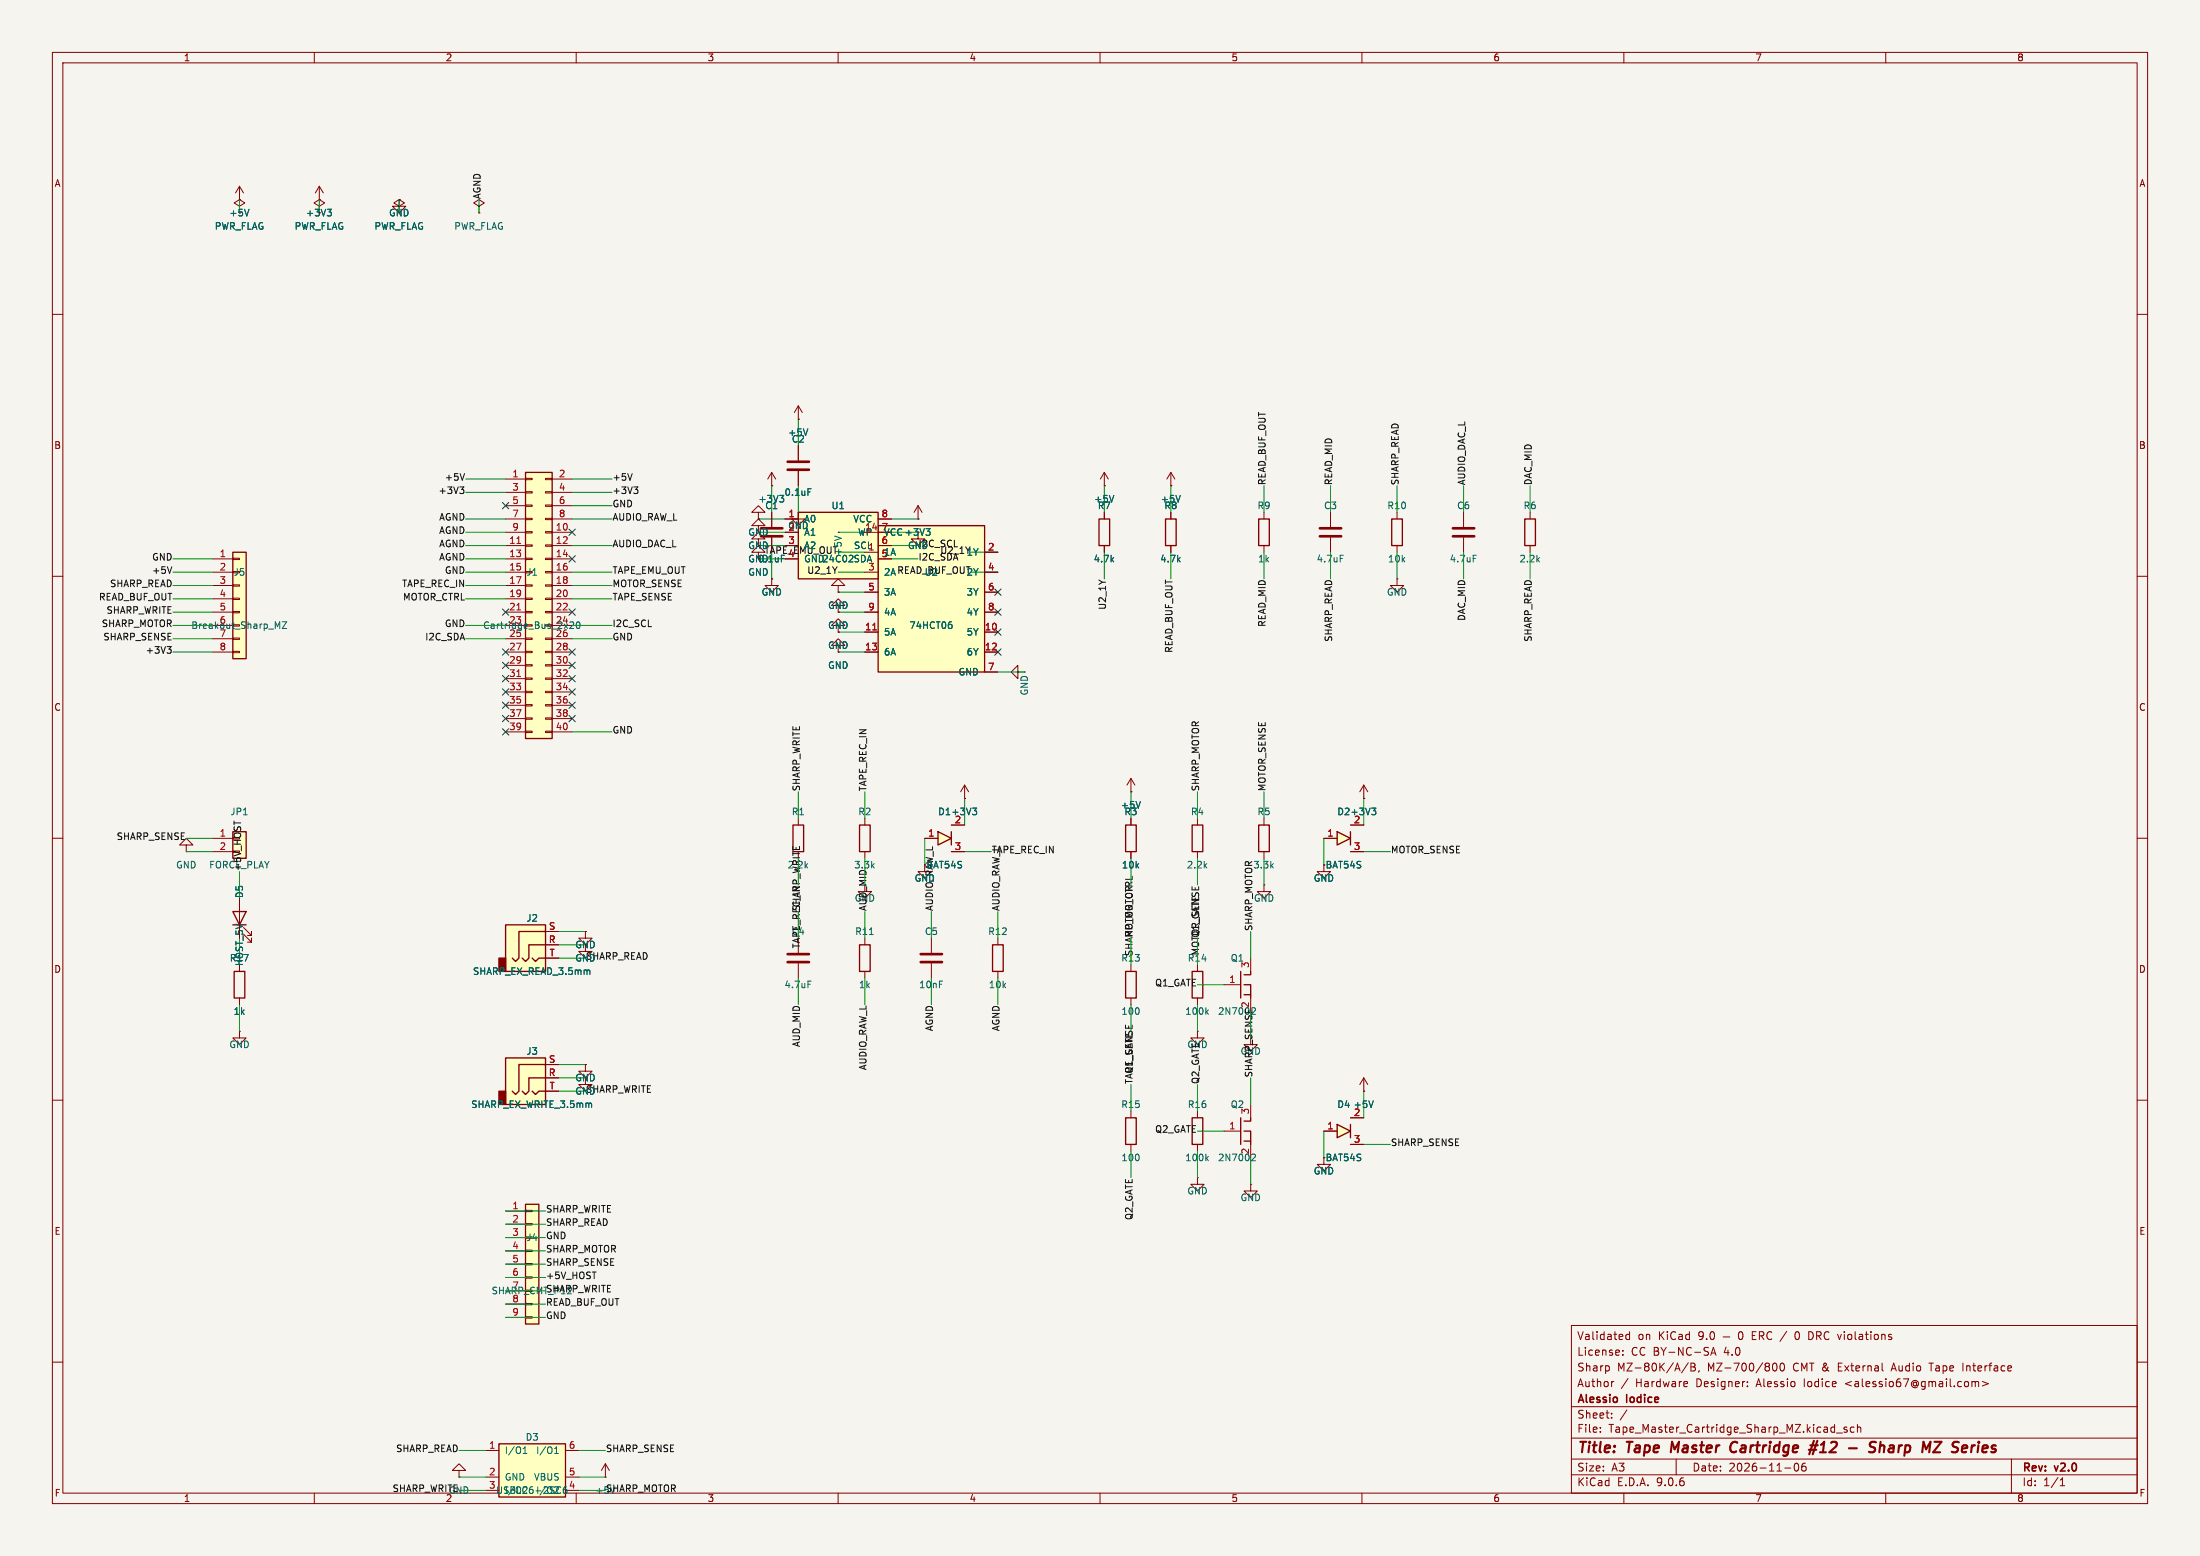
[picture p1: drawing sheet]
<svg xmlns="http://www.w3.org/2000/svg" width="420mm" height="297mm" viewBox="0 0 420 297" stroke-linecap="round" stroke-linejoin="round" font-family="sans-serif">
<path d="M0 0h420v297h-420z" fill="#f5f4ef" stroke="#f5f4ef" stroke-width=".19"/>
<g fill="none" stroke="#840000" stroke-width=".19">
<path d="M10 10h400v277h-400zM12 12h396v273h-396zM60 10v2M110 10v2M160 10v2M210 10v2M260 10v2M310 10v2M360 10v2M61 38.1h.1M61 35.6l-.8 1.2M61 35.6l.7 1.2"/>
<path d="M61 35.6v2.5M10 60h2M408 60h2M144.8 97.8h1.2l-1.2-1.3-1.3 1.3h1.3v1.3M144.8 99.1h.1M10 110h2M144.8 105.4h1.2l-1.2-1.3-1.3 1.3h1.3v1.3M144.8 102.9h1.2l-1.2-1.3-1.3 1.3h1.3v1.2M147.3 110.5v1.3h1.3l-1.3 1.2-1.3-1.2h1.3M147.3 110.5h.1M408 110h2M10 160h2"/>
<path d="M408 160h2M45.7 184.2v1.2M45.7 190.5v1.3M10 210h2M408 210h2M300 253h108v32h-108zM309.8 258.5v.2M309.8 257.8v.1M311.1 254.2v1.5M311.1 254.8l-.4-.1-.3 .3 .1 .6h.6M326.6 258.7l.5-1.5 .5 1.5M326.7 258.3h.7"/>
<path d="M328.9 255.2h1.3M332 254.3l.2-.1a.8 .8 0 0 1 .6 .7 .8 .8 0 0 1-.6 .8l-.2-.2-.1-.4zM343 254.2a.94 .94 0 0 0 0 1.5M345.3 254.2l.6 .1M345.9 255.6l-.6 .1M10 260h2M300 278.5h108M300 274.5h108M300 268.5h108M305.5 273.2v.2M305.5 272.5v.1M307.2 260.8v.7"/>
<path d="M307.7 270.5v.2M307.7 269.8v.1M308.1 263.7l-.3 .1M310.6 269.1l-1.3 1.9M310.8 263.1l-1.3 1.9M320 278.5v3M321.9 263.7l.3 .3-.8 .2M322.1 264.6l-.2 .1M322.3 260.1l-1.3 1.9M322.8 260.2h.5l.2 .1 .1 .3-.3 .3a.4 .4 0 0 1 .4 .4 .4 .4 0 0 1-.3 .4h-.6zM322.8 260.9h.5M324.4 261.6l-.2 .3"/>
<path d="M333.6 264.5v.2M333.6 263.8v.1M338.5 260.3l.2-.1a.8 .8 0 0 1 .6 .7 .8 .8 0 0 1-.6 .8l-.2-.2-.1-.4zM339.9 260.3l.3-.1a.8 .8 0 0 1 .5 .7 .8 .8 0 0 1-.5 .8l-.3-.2-.1-.4zM342.7 279.4a.81 .81 0 0 0 .3 1.4l.2-.2 .2-.4-.2-.8M344.2 279.4a1.17 1.17 0 0 0-.1 1.3h.6l.1-.6-.3-.2h-.4l-.2 .2M350.6 273.5h1.1M352.6 272.5l-.4-.1-.2 .2 .1 .2 .5 .2v.3h-.6M353.9 272.5l-.4-.1-.3 .3 .2 .6h.5M354.6 272.5l.2-.1 .4 .1v.9M354.6 271.9v1.5M368.2 260.2h.9"/>
<path d="M374.7 260.2v1.5M376.4 263.8l.5-.1 .2 .2M376.4 263.7v1M377.1 263.9l.2-.2 .4 .1v.9M377.1 263.9v.8M378.4 263.7l1.2 .4-1.2 .4M384 278.5v6.5M408 260h2M60 285v2M110 285v2M160 285v2M210 285v2"/>
<path d="M260 285v2M300 281.5h108M310 285v2M340.7 280.2h1.2M360 285v2M393.3 283.6h.9M393.3 282.5l.4-.4v1.5"/>
</g>
<path d="M319.2 275.2l-.2 2M331.3 275.2a1.07 1.07 0 0 0-1 .8 1.07 1.07 0 0 0 .6 1.2l.4-.1M345.3 276.7h1.4M345.6 275.9h1.4M346.3 275l-.9 2.6M346.9 275l-.9 2.6M353 276.4h1.5M358.1 275.3a.85 .85 0 0 0-1 .1l-.1 .6M358.9 276.1a.49 .49 0 0 1 .9 .1l-.2 1M359 275.2l-.2 2M369.3 275.2h1.3l-1.6 2h1.4M377.7 275.9l-.2 1.3" fill="none" stroke="#840000" stroke-width=".4"/>
<path d="M62.5 39.9h.8l-.5 .5M63 40.4l.3 .3v.3l-.3 .2" fill="none" stroke="#006464" stroke-width=".19"/>
<path d="M44.7 185.4h2v5.1h-2z" fill="none" stroke="#840000" stroke-width=".25"/>
<path d="M100.3 229.9h2.6v22.8h-2.6z" fill="#ffffc2"/>
<path d="M100.3 229.9h2.6v22.8h-2.6z" fill="none" stroke="#840000" stroke-width=".25"/>
<g fill="none" stroke="#840000" stroke-width=".19">
<path d="M157.5 101.6l1.2 .8M157.5 101.6h2.5M158.7 100.8l-1.2 .8M160 101.6h.1M194.3 128.3v-1.3l-1.3 1.3 1.3 1.2v-1.2h1.3M195.6 128.3h.1M96.5 231.1h3.8M96.5 233.7h3.8M96.5 236.2h3.8M96.5 238.8h3.8M100.3 231h1.3v.3h-1.3zM100.3 233.6h1.3v.2h-1.3z"/>
<path d="M100.3 238.6h1.3v.3h-1.3zM96.5 241.3h3.8M96.5 243.8h3.8M96.5 246.4h3.8M96.5 248.9h3.8M96.5 251.5h3.8M100.3 241.2h1.3v.2h-1.3zM100.3 243.7h1.3v.3h-1.3zM100.3 248.8h1.3v.2h-1.3zM100.3 251.3h1.3v.3h-1.3z"/>
</g>
<path d="M159.3 102.3l1.3 .4" fill="none" stroke="#006464" stroke-width=".19"/>
<path d="M167.6 100.3h20.4v28h-20.4z" fill="#ffffc2"/>
<path d="M167.6 100.3h20.4v28h-20.4z" fill="none" stroke="#840000" stroke-width=".25"/>
<g fill="none" stroke="#840000" stroke-width=".19">
<path d="M165.1 101.6h2.5M165.1 105.4h2.5M165.1 109.2h2.5M165.1 113h2.5M165.1 116.8h2.5M188 105.4h2.5M188 109.2h2.5M188 113h2.5M188 116.8h2.5M165.1 120.7h2.5M165.1 124.5h2.5M188 120.7h2.5"/>
<path d="M188 124.5h2.5M188 128.3h2.5"/>
</g>
<path d="M166.6 120.2h.7" fill="none" stroke="#a90000" stroke-width=".19"/>
<path d="M181.4 118.7h.2M181.5 119.2l.3 .2v.3l-.3 .3" fill="none" stroke="#006464" stroke-width=".19"/>
<path d="M44.4 105.4h2.6v20.3h-2.6z" fill="#ffffc2"/>
<path d="M44.4 105.4h2.6v20.3h-2.6z" fill="none" stroke="#840000" stroke-width=".25"/>
<g fill="none" stroke="#840000" stroke-width=".19">
<path d="M152.4 77.5l-.8 1.2M152.4 77.5l.8 1.2M152.4 77.5v2.5M152.4 80h.1M40.6 106.7h3.8M40.6 109.2h3.8M40.6 111.8h3.8M40.6 114.3h3.8M40.6 116.8h3.8M40.6 119.4h3.8M44.4 106.6h1.3v.2h-1.3zM44.4 111.6h1.3v.3h-1.3z"/>
<path d="M44.4 114.2h1.3v.2h-1.3zM44.4 116.7h1.3v.3h-1.3zM144.8 100.3h1.2l-1.2-1.2-1.3 1.2h1.3v1.3M160 119.4h1.3l-1.3-1.3-1.3 1.3h1.3v1.3M175.3 101.6v1.3h1.2l-1.2 1.2-1.3-1.2h1.3M40.6 121.9h3.8M40.6 124.5h3.8M44.4 121.8h1.3v.2h-1.3zM44.4 124.3h1.3v.3h-1.3zM111.8 205.7v1.3h1.2l-1.2 1.3-1.3-1.3h1.3"/>
</g>
<path d="M154.2 81.9l-.4 1.2M53 119.6l.4-.9v1.3M53.9 118.7h.8l-.8 1.3h.8" fill="none" stroke="#006464" stroke-width=".19"/>
<path d="M100.3 90.2h5.1v50.8h-5.1z" fill="#ffffc2"/>
<path d="M100.3 90.2h5.1v50.8h-5.1z" fill="none" stroke="#840000" stroke-width=".25"/>
<g fill="none" stroke="#840000" stroke-width=".19">
<path d="M96.5 91.4h3.8M96.5 94h3.8M96.5 96.5h3.8M96.5 99.1h3.8M100.3 91.3h1.3v.3h-1.3zM100.3 93.9h1.3v.2h-1.3zM100.3 96.4h1.3v.2h-1.3zM100.3 98.9h1.3v.3h-1.3zM104.1 91.3h1.3v.3h-1.3zM104.1 93.9h1.3v.2h-1.3zM104.1 96.4h1.3v.2h-1.3zM104.1 98.9h1.3v.3h-1.3z"/>
<path d="M105.4 91.4h3.8M105.4 94h3.8M105.4 96.5h3.8M105.4 99.1h3.8M96.5 101.6h3.8M96.5 104.1h3.8M96.5 106.7h3.8M96.5 109.2h3.8M96.5 111.8h3.8M96.5 114.3h3.8M96.5 116.8h3.8M96.5 119.4h3.8"/>
<path d="M100.3 101.5h1.3v.2h-1.3zM100.3 104h1.3v.3h-1.3zM100.3 106.6h1.3v.2h-1.3zM100.3 111.6h1.3v.3h-1.3zM100.3 114.2h1.3v.2h-1.3zM100.3 116.7h1.3v.3h-1.3zM104.1 101.5h1.3v.2h-1.3zM104.1 104h1.3v.3h-1.3zM104.1 106.6h1.3v.2h-1.3zM104.1 109.1h1.3v.2h-1.3zM104.1 111.6h1.3v.3h-1.3zM104.1 114.2h1.3v.2h-1.3z"/>
<path d="M104.1 116.7h1.3v.3h-1.3zM105.4 101.6h3.8M105.4 104.1h3.8M105.4 106.7h3.8M105.4 109.2h3.8M105.4 111.8h3.8M105.4 114.3h3.8M105.4 116.8h3.8M105.4 119.4h3.8M96.5 121.9h3.8M96.5 124.5h3.8M96.5 127h3.8"/>
<path d="M96.5 129.5h3.8M96.5 132.1h3.8M96.5 134.6h3.8M96.5 137.2h3.8M96.5 139.7h3.8M100.3 121.8h1.3v.2h-1.3zM100.3 124.3h1.3v.3h-1.3zM100.3 126.9h1.3v.2h-1.3zM100.3 129.4h1.3v.3h-1.3zM100.3 132h1.3v.2h-1.3zM100.3 134.5h1.3v.2h-1.3zM100.3 137h1.3v.3h-1.3z"/>
<path d="M100.3 139.6h1.3v.2h-1.3zM104.1 121.8h1.3v.2h-1.3zM104.1 124.3h1.3v.3h-1.3zM104.1 126.9h1.3v.2h-1.3zM104.1 129.4h1.3v.3h-1.3zM104.1 132h1.3v.2h-1.3zM104.1 134.5h1.3v.2h-1.3zM104.1 137h1.3v.3h-1.3zM104.1 139.6h1.3v.2h-1.3zM105.4 121.9h3.8M105.4 124.5h3.8M105.4 127h3.8"/>
<path d="M105.4 129.5h3.8M105.4 132.1h3.8M105.4 134.6h3.8M105.4 137.2h3.8M105.4 139.7h3.8M160 123.2h1.3l-1.3-1.3-1.3 1.3h1.3v1.3"/>
</g>
<path d="M98.7 103.7h.7M98.7 116.4h.7M98.7 129.1h.7" fill="none" stroke="#a90000" stroke-width=".19"/>
<path d="M108.8 118.8l.5-.1 .2 .4-.8 .9h.8M110.2 118.8l.1-.1a.68 .68 0 0 1 .4 .6 .68 .68 0 0 1-.4 .7 .84 .84 0 0 1-.1-1.2z" fill="none" stroke="#006464" stroke-width=".19"/>
<path d="M152.4 97.8h15.2v12.7h-15.2z" fill="#ffffc2"/>
<path d="M152.4 97.8h15.2v12.7h-15.2zM214.9 157.5h2v5.1h-2zM44.4 174h2.6l-1.3 2.5zM44.4 176.5h2.6" fill="none" stroke="#840000" stroke-width=".25"/>
<g fill="none" stroke="#840000" stroke-width=".19">
<path d="M152.4 97.8v1.3h1.3l-1.3 1.2-1.3-1.2h1.3h-2.5M152.4 97.8h.1M167.6 99.1h2.6M175.3 99.1h.1M175.3 96.5l-.8 1.3M175.3 96.5l.7 1.3M175.3 96.5v2.6M167.6 101.6h2.6M167.6 104.1h2.6M167.6 106.7h2.6M215.9 156.2v1.3M45.7 171.5v5"/>
<path d="M46.5 178.3l1.5 1.5v-.7v.7h-.8M46.5 177l1.5 1.6v-.8v.8h-.8M111.8 177.8v1.3h1.2l-1.2 1.2-1.3-1.2h1.3M111.8 177.8h.1M215.9 162.6v1.2M45.7 196.9v1.2h1.3l-1.3 1.3-1.3-1.3h1.3M45.7 196.9h.1M111.8 180.3v1.3h1.2l-1.2 1.3-1.3-1.3h1.3M115.6 279.4l-.8 1.3M115.6 279.4l.7 1.3M115.6 279.4v2.5M115.6 281.9h.1"/>
</g>
<path d="M176.8 100.9h.8l-.5 .5M177.3 101.4l.3 .2v.3l-.3 .3" fill="none" stroke="#006464" stroke-width=".19"/>
<path d="M95.2 275.6h12.7v10.1h-12.7z" fill="#ffffc2"/>
<path d="M95.2 275.6h12.7v10.1h-12.7z" fill="none" stroke="#840000" stroke-width=".25"/>
<path d="M92.7 276.9h2.5M107.9 276.9h2.6M92.7 281.9h2.5M92.7 284.5h2.5M107.9 281.9h2.6M107.9 284.5h2.6" fill="none" stroke="#840000" stroke-width=".19"/>
<path d="M99.9 277.4h.7M99.9 276.5l.3-.3v1.2M105.9 277.4h.7M105.9 276.5l.3-.3v1.2M108 284.3h-.2l-.3 .2M108.1 283.8h-.3a.86 .86 0 0 0 0 1.3l.3-.1 .2-.2" fill="none" stroke="#006464" stroke-width=".19"/>
<path d="M44.4 158.8h2.6v5h-2.6z" fill="#ffffc2"/>
<path d="M240.3 99.1h2v5h-2zM44.4 158.8h2.6v5h-2.6z" fill="none" stroke="#840000" stroke-width=".25"/>
<path d="M241.3 97.8v1.3M241.3 104.1v1.3M40.6 160h3.8M40.6 162.6h3.8" fill="none" stroke="#840000" stroke-width=".19"/>
<path d="M96.5 176.5h7.6v8.9h-7.6z" fill="#ffffc2"/>
<path d="M95.2 182.9h1.3v2.5h-1.3z" fill="#840000" stroke="#840000" stroke-width=".25"/>
<path d="M96.5 176.5h7.6v8.9h-7.6zM104.1 177.8h-5v5.1l-.7 .6-.6-.6M101.6 182.9l.6 .6 .7-.6h1.2M104.1 180.3h-3.1v2.6l-.7 .6-.6-.6" fill="none" stroke="#840000" stroke-width=".25"/>
<path d="M104.1 177.8h2.6M104.1 180.3h2.6M104.1 182.9h2.6M87.6 280.7h1.3l-1.3-1.3-1.2 1.3h1.2v1.2M87.6 281.9h.1" fill="none" stroke="#840000" stroke-width=".19"/>
<path d="M112.2 185.2l.4 .1v.7" fill="none" stroke="#006464" stroke-width=".19"/>
<path d="M96.5 201.9h7.6v8.9h-7.6z" fill="#ffffc2"/>
<path d="M95.2 208.3h1.3v2.5h-1.3z" fill="#840000" stroke="#840000" stroke-width=".25"/>
<path d="M209.8 99.1h2v5h-2zM222.5 99.1h2v5h-2zM265.7 99.1h2v5h-2zM291.1 99.1h2v5h-2zM151.4 157.5h2v5.1h-2zM164.1 157.5h2v5.1h-2zM189.5 180.3h2v5.1h-2zM96.5 201.9h7.6v8.9h-7.6zM101.6 208.3l.6 .6 .7-.6h1.2M104.1 205.7h-3.1v2.6l-.7 .6-.6-.6M104.1 203.2h-5v5.1l-.7 .6-.6-.6" fill="none" stroke="#840000" stroke-width=".25"/>
<g fill="none" stroke="#840000" stroke-width=".19">
<path d="M45.7 39.4l1-.7-1-.6-1 .6 1 .7v1.2M45.7 38.1h.1M45.7 35.6l-.7 1.2M45.7 35.6l.8 1.2M45.7 35.6v2.5M61 39.4l1-.7-1-.6-1.1 .6 1.1 .7v1.2M76.2 38.1v1.3h1.3l-1.3 1.2-1.3-1.2h1.3l1-.7-1-.6-1 .6 1 .7v1.2M76.2 38.1h.1M91.4 39.4l1.1-.7-1.1-.6-1 .6 1 .7v1.2M91.4 40.6h.1M147.3 92.7h.1M147.3 90.2v2.5"/>
<path d="M147.3 97.8v2.8M147.3 90.2l-.7 1.2M147.3 90.2l.8 1.2M152.4 85.1v2.8M152.4 89.9v2.8M210.8 92.7h.1M210.8 90.2v2.5M210.8 97.8v1.3M210.8 90.2l-.7 1.2M210.8 90.2l.8 1.2M223.5 92.7h.1M223.5 90.2v2.5"/>
<path d="M223.5 97.8v1.3M223.5 90.2l-.7 1.2M223.5 90.2l.8 1.2M254 97.8v2.8M266.7 97.8v1.3M279.4 97.8v2.8M292.1 97.8v1.3M147.3 102.6v2.8M160 115.6h1.3l-1.3-1.3-1.3 1.3h1.3v1.2M160 111.8h1.3l-1.3-1.3-1.3 1.3h1.3v1.2M160 113h.1M210.8 104.1v1.3"/>
<path d="M223.5 104.1v1.3M254 102.6v2.8M266.7 110.5v1.3h1.3l-1.3 1.2-1.3-1.2h1.3M266.7 110.5h.1M266.7 104.1v1.3M279.4 102.6v2.8M292.1 104.1v1.3M152.4 156.2v1.3M165.1 156.2v1.3M215.9 151.1h.1M215.9 148.6l-.8 1.3M215.9 148.6l.8 1.3"/>
<path d="M215.9 148.6v2.5M35.6 161.3h1.2l-1.2-1.3-1.3 1.3h1.3v1.3M35.6 162.6h.1M165.1 162.6v1.2M176.5 165.1v1.3h1.3l-1.3 1.2-1.2-1.2h1.2M177.8 179.1v2.8M190.5 179.1v1.2M177.8 183.9v2.8M190.5 185.4v1.3M104.1 203.2h2.6M104.1 205.7h2.6M104.1 208.3h2.6"/>
<path d="M111.8 203.2v1.3h1.2l-1.2 1.2-1.3-1.2h1.3M111.8 203.2h.1M252.7 221v1.2h1.3l-1.3 1.3-1.2-1.3h1.2"/>
</g>
<path d="M47.5 39.9l-.4 1.3M148.8 94.6h.8M149.6 95.3v.3l-.2 .2M154.2 93.3h.6M212.6 94.6l-.4 1.2M225.3 94.6l-.4 1.2M255.8 106h.6M281.2 106h.6M217.7 153l-.4 1.2M112.8 210.6l.1 .1v.7" fill="none" stroke="#006464" stroke-width=".19"/>
<path d="M150.4 88.1h4M150.4 89.7h4M145.3 100.8h4.1M145.3 102.4h4.1M252 100.8h4M252 102.4h4M277.4 100.8h4M277.4 102.4h4M175.8 182.1h4M175.8 183.6h4" fill="none" stroke="#840000" stroke-width=".51"/>
<path d="M179.1 158.8l2.5 1.2-2.5 1.3z" fill="#ffffc2"/>
<path d="M179.1 158.8l2.5 1.2-2.5 1.3zM181.6 158.8v2.5M164.1 180.3h2v5.1h-2zM214.9 213.4h2v5h-2zM227.6 213.4h2v5h-2zM236.9 213.4v5M237.5 215.9h1.3v1.9M237.5 217.8h1.3v.6M238.8 213.4v.6h-1.3" fill="none" stroke="#840000" stroke-width=".25"/>
<g fill="none" stroke="#840000" stroke-width=".19">
<path d="M181.6 157.5h2.5M184.1 152.4h.1M184.1 149.9l-.7 1.2M184.1 149.9l.8 1.2M184.1 149.9v2.5M152.4 179.1v2.8M165.1 179.1v1.2M176.5 160h2.6M181.6 162.6h2.5M152.4 183.9v2.8M165.1 185.4v1.3M228.6 196.9v1.2h1.3l-1.3 1.3-1.3-1.3h1.3"/>
<path d="M228.6 196.9h.1M215.9 212.1v1.3M215.9 218.4v1.3M228.6 212.1v1.3M228.6 218.4v1.3M233.7 215.9h3.2M238.8 210.8v2.6M238.8 218.4v2.6M228.6 224.8v1.3h1.3l-1.3 1.2-1.3-1.2h1.3M228.6 224.8h.1M238.8 226.1v1.2h1.2l-1.2 1.3-1.3-1.3h1.3M238.8 226.1h.1"/>
</g>
<path d="M150.4 182.1h4M150.4 183.6h4" fill="none" stroke="#840000" stroke-width=".51"/>
<path d="M185.7 154.2h.7l-.4 .5M186.2 154.7l.2 .3v.3l-.2 .2M166 178.4h.7M154.2 187.3h.6M230.3 221.1l.4 .5M230.7 220.7l-.5 .5M239.1 220.3l.4 .1 .2 .3-.8 .9h.8" fill="none" stroke="#006464" stroke-width=".19"/>
<path d="M255.3 214.6l2.5 1.3-2.5 1.3z" fill="#ffffc2"/>
<path d="M227.6 157.5h2v5.1h-2zM240.3 157.5h2v5.1h-2zM255.3 214.6l2.5 1.3-2.5 1.3zM257.8 214.6v2.6" fill="none" stroke="#840000" stroke-width=".25"/>
<g fill="none" stroke="#840000" stroke-width=".19">
<path d="M228.6 156.2v1.3M241.3 156.2v1.3M228.6 162.6v1.2M241.3 168.9v1.3h1.3l-1.3 1.3-1.3-1.3h1.3M241.3 168.9h.1M241.3 162.6v1.2M252.7 165.1v1.3h1.3l-1.3 1.2-1.2-1.2h1.2M252.7 215.9h2.6M257.8 213.4h2.5M257.8 218.4h2.5M260.3 208.3h.1M260.3 205.7l-.7 1.3"/>
<path d="M260.3 205.7l.8 1.3M260.3 205.7v2.6"/>
</g>
<path d="M262.2 210.1l-.5 1.3" fill="none" stroke="#006464" stroke-width=".19"/>
<path d="M255.3 158.8l2.5 1.2-2.5 1.3z" fill="#ffffc2"/>
<path d="M255.3 158.8l2.5 1.2-2.5 1.3zM257.8 158.8v2.5M214.9 185.4h2v5.1h-2zM227.6 185.4h2v5.1h-2zM236.9 185.4v5.1M237.5 188h1.3v1.9M237.5 189.9h1.3v.6M238.8 185.4v.7h-1.3" fill="none" stroke="#840000" stroke-width=".25"/>
<g fill="none" stroke="#840000" stroke-width=".19">
<path d="M45.7 38.1h.1M61 38.1h.1M76.2 38.1h.1M144.8 99.1h.1M147.3 92.7h.1M147.3 97.8v2.8M149.9 99.1h2.5M152.4 97.8h.1M152.4 80h.1M152.4 85.1v2.8M152.4 89.9v2.8M167.6 99.1h2.6"/>
<path d="M175.3 99.1h.1M210.8 92.7h.1M210.8 97.8v1.3M223.5 92.7h.1M223.5 97.8v1.3M147.3 110.5h.1M147.3 102.6v2.8M160 113h.1M160 101.6h.1M165.1 101.6h5.1M165.1 105.4h2.5M165.1 109.2h2.5"/>
<path d="M165.1 113h2.5M165.1 116.8h2.5M167.6 104.1h2.6M167.6 106.7h2.6M188 105.4h2.5M188 109.2h2.5M188 113h2.5M188 116.8h2.5M210.8 104.1v1.3M223.5 104.1v1.3M165.1 120.7h2.5M165.1 124.5h2.5"/>
<path d="M188 120.7h2.5M188 124.5h2.5M188 128.3h2.5M181.6 157.5h2.5M184.1 152.4h.1M215.9 151.1h.1M215.9 156.2v1.3M257.8 157.5h2.5M260.3 152.4h.1M260.3 149.9l-.7 1.2M260.3 149.9l.8 1.2M260.3 149.9v2.5"/>
<path d="M45.7 171.5v2.5M104.1 177.8h2.6M111.8 177.8h.1M176.5 160h2.6M181.6 162.6h2.5M215.9 162.6v1.2M252.7 160h2.6M257.8 162.6h2.5M45.7 184.2v1.2M45.7 190.5v1.3M104.1 180.3h2.6M104.1 182.9h2.6"/>
<path d="M215.9 184.2v1.2M215.9 190.5v1.3M228.6 184.2v1.2M228.6 190.5v1.3M233.7 188h3.2M238.8 182.9v2.5M238.8 190.5v2.5M104.1 203.2h2.6M104.1 205.7h2.6M104.1 208.3h2.6M111.8 203.2h.1M252.7 215.9h2.6"/>
<path d="M257.8 213.4h2.5M257.8 218.4h2.5M260.3 208.3h.1"/>
</g>
<g fill="none" stroke="#006464" stroke-width=".19">
<path d="M47.5 39.9l-.4 1.3M62.5 39.9h.8l-.5 .5M63 40.4l.3 .3v.3l-.3 .2M148.8 94.6h.8M149.6 95.3v.3l-.2 .2M154.2 81.9l-.4 1.2M154.2 93.3h.6M212.6 94.6l-.4 1.2M225.3 94.6l-.4 1.2M159.3 102.3l1.3 .4M176.8 100.9h.8l-.5 .5M177.3 101.4l.3 .2v.3l-.3 .3"/>
<path d="M181.4 118.7h.2M181.5 119.2l.3 .2v.3l-.3 .3M185.7 154.2h.7l-.4 .5M186.2 154.7l.2 .3v.3l-.2 .2M217.7 153l-.4 1.2M261.9 154.2h.7l-.4 .5M262.4 154.7l.2 .3v.3l-.2 .2M112.2 185.2l.4 .1v.7M230.3 193.1l.4 .5M230.7 192.8l-.5 .5M112.8 210.6l.1 .1v.7M262.2 210.1l-.5 1.3"/>
</g>
<path d="M87.8 92.9h.8l-.5 .5M88.3 93.4l.3 .3v.3l-.3 .2M88.7 90.4l-.4 1.3M120.7 90.4l-.4 1.3M121 92.9h.8l-.4 .5M121.5 93.4l.3 .3v.3l-.3 .2M32.8 108.2l-.4 1.3M31.9 123.4h.8l-.4 .5M32.4 123.9l.3 .2v.3l-.3 .3" fill="none" stroke="#0f0f0f" stroke-width=".19"/>
<g fill="none" stroke="#009600" stroke-width=".19">
<path d="M45.7 38.1v2.5M61 38.1v2.5M76.2 38.1v2.5M91.4 38.1v2.5M88.9 99.1h7.6M88.9 91.4h7.6M88.9 94h7.6M109.2 99.1h7.6M109.2 91.4h7.6M109.2 94h7.6M109.2 96.5h7.6M144.8 99.1h5.1"/>
<path d="M147.3 92.7v5.1M152.4 80v5.1M152.4 92.7v5.1M170.2 99.1h5.1M210.8 92.7v5.1M223.5 92.7v5.1M241.3 92.7v5.1M254 92.7v5.1M266.7 92.7v5.1M279.4 92.7v5.1M292.1 92.7v5.1M33 109.2h7.6"/>
<path d="M33 111.8h7.6M33 114.3h7.6M33 119.4h7.6M33 106.7h7.6M33 116.8h7.6M88.9 101.6h7.6M88.9 109.2h7.6M88.9 104.1h7.6M88.9 111.8h7.6M88.9 114.3h7.6M88.9 119.4h7.6M88.9 106.7h7.6"/>
<path d="M109.2 109.2h7.6M109.2 104.1h7.6M109.2 111.8h7.6M109.2 114.3h7.6M109.2 119.4h7.6M144.8 101.6h5.1M144.8 104.1h5.1M144.8 106.7h5.1M147.3 105.4v5.1M160 101.6h5.1M160 105.4h5.1M160 109.2h5.1"/>
<path d="M160 116.8h5.1M160 113h5.1M170.2 101.6h5.1M170.2 104.1h5.1M170.2 106.7h5.1M185.4 105.4h5.1M185.4 109.2h5.1M210.8 105.4v5.1M223.5 105.4v5.1M241.3 105.4v5.1M254 105.4v5.1M266.7 105.4v5.1"/>
<path d="M279.4 105.4v5.1M292.1 105.4v5.1M33 121.9h7.6M33 124.5h7.6M88.9 121.9h7.6M109.2 121.9h7.6M109.2 139.7h7.6M160 124.5h5.1M160 120.7h5.1M190.5 128.3h5.1M152.4 151.1v5.1M165.1 151.1v5.1"/>
<path d="M184.1 152.4v5.1M215.9 151.1v5.1M228.6 151.1v5.1M241.3 151.1v5.1M260.3 152.4v5.1M35.6 162.6h5M35.6 160h5M45.7 166.4v5.1M45.7 179.1v5.1M106.7 177.8h5.1M152.4 163.8v5.1M152.4 174v5.1"/>
<path d="M165.1 163.8v5.1M165.1 174v5.1M176.5 160v5.1M177.8 174v5.1M184.1 162.6h5.1M190.5 174v5.1M215.9 163.8v5.1M215.9 179.1v5.1M228.6 163.8v5.1M228.6 179.1v5.1M238.8 177.8v5.1M241.3 163.8v5.1"/>
<path d="M252.7 160v5.1M260.3 162.6h5.1M45.7 191.8v5.1M106.7 180.3h5.1M106.7 182.9h5.1M152.4 186.7v5.1M165.1 186.7v5.1M177.8 186.7v5.1M190.5 186.7v5.1M215.9 191.8v5.1M228.6 191.8v5.1M228.6 188h5.1"/>
<path d="M238.8 193v5.1M106.7 203.2h5.1M106.7 205.7h5.1M106.7 208.3h5.1M215.9 207v5.1M215.9 219.7v5.1M228.6 207v5.1M228.6 219.7v5.1M228.6 215.9h5.1M238.8 205.7v5.1M252.7 215.9v5.1M260.3 208.3v5.1"/>
<path d="M260.3 218.4h5.1M96.5 233.7h7.6M96.5 236.2h7.6M96.5 238.8h7.6M96.5 231.1h7.6M238.8 221v5.1M96.5 251.5h7.6M96.5 248.9h7.6M96.5 241.3h7.6M96.5 243.8h7.6M96.5 246.4h7.6M87.6 276.9h5.1"/>
<path d="M110.5 276.9h5.1M87.6 284.5h5.1M87.6 281.9h5.1M110.5 284.5h5.1M110.5 281.9h5.1"/>
</g>
<g fill="none" stroke="#000084" stroke-width=".19">
<path d="M95.9 95.9l1.2 1.2M97.1 95.9l-1.2 1.2M95.9 116.2l1.2 1.2M97.1 116.2l-1.2 1.2M108.6 116.2l1.2 1.2M108.6 106.1l1.2 1.2M108.6 101l1.2 1.2M109.8 116.2l-1.2 1.2M109.8 106.1l-1.2 1.2M109.8 101l-1.2 1.2M189.9 112.4l1.2 1.2M189.9 116.2l1.2 1.2"/>
<path d="M191.1 112.4l-1.2 1.2M191.1 116.2l-1.2 1.2M95.9 136.6l1.2 1.2M95.9 128.9l1.2 1.2M95.9 139.1l1.2 1.2M95.9 126.4l1.2 1.2M95.9 123.9l1.2 1.2M95.9 134l1.2 1.2M95.9 131.5l1.2 1.2M97.1 136.6l-1.2 1.2M97.1 128.9l-1.2 1.2M97.1 139.1l-1.2 1.2"/>
<path d="M97.1 126.4l-1.2 1.2M97.1 123.9l-1.2 1.2M97.1 134l-1.2 1.2M97.1 131.5l-1.2 1.2M108.6 123.9l1.2 1.2M108.6 131.5l1.2 1.2M108.6 128.9l1.2 1.2M108.6 136.6l1.2 1.2M108.6 134l1.2 1.2M108.6 126.4l1.2 1.2M109.8 123.9l-1.2 1.2M109.8 126.4l-1.2 1.2"/>
<path d="M109.8 131.5l-1.2 1.2M109.8 128.9l-1.2 1.2M109.8 136.6l-1.2 1.2M109.8 134l-1.2 1.2M189.9 123.9l1.2 1.2M189.9 120l1.2 1.3M191.1 123.9l-1.2 1.2M191.1 120l-1.2 1.3"/>
</g>
<path d="M166.6 120.2h.7" fill="none" stroke="#a90000" stroke-width=".19"/>
<g font-size="2.8" fill="#840000">
<text x="301" y="277.9">Title:</text>
<text x="310.6" y="277.9">Tape</text>
<text x="319.8" y="277.9">Master</text>
<text x="332" y="277.9">Cartridge</text>
<text x="348" y="277.9">#12</text>
<text x="356.1" y="277.9">-</text>
<text x="360.9" y="277.9">Sharp</text>
<text x="371.8" y="277.9">MZ</text>
<text x="378.3" y="277.9">Series</text>
</g>
<g font-size="2.1" fill="#840000">
<text x="301" y="256">Validated</text>
<text x="312.6" y="256">on</text>
<text x="316.7" y="256">KiCad</text>
<text x="324.4" y="256">9.0</text>
<text x="335" y="256">ERC /</text>
<text x="343.5" y="256">0</text>
<text x="346.3" y="256">DRC violations</text>
<text x="301" y="262">Sharp</text>
<text x="301" y="259">License:</text>
<text x="308.7" y="262">MZ-80K/A/B,</text>
<text x="311.4" y="259">CC BY-NC-SA</text>
<text x="326" y="262">MZ-700/800</text>
<text x="329.2" y="259">4.0</text>
<text x="342.5" y="262">CMT &amp;</text>
<text x="351.3" y="262">External</text>
<text x="361.7" y="262">Audio</text>
<text x="369.1" y="262">Tape</text>
<text x="375.5" y="262">Interface</text>
<text x="301" y="268.2">Alessio</text>
<text x="301" y="265">Author</text>
<text x="310.6" y="268.2">Iodice</text>
<text x="312.3" y="265">Hardware</text>
<text x="324" y="265">Designer:</text>
<text x="335.6" y="265">Alessio</text>
<text x="344.8" y="265">Iodice</text>
<text x="352.8" y="265">&lt;alessio67@gmail.com&gt;</text>
<text x="301" y="273.7">File:</text>
<text x="301" y="271">Sheet:</text>
<text x="307.1" y="273.7">Tape_Master_Cartridge_Sharp_MZ.kicad_sch</text>
<text x="301" y="281.1">Size:</text>
<text x="307.6" y="281.1">A3</text>
<text x="323" y="281.1">Date:</text>
<text x="330" y="281.1">2026-11-06</text>
<text x="386" y="281.3">Rev:</text>
<text x="392.4" y="281.3">v2.0</text>
<text x="301" y="283.9">KiCad</text>
<text x="308.7" y="283.9">E.D.A.</text>
<text x="316.3" y="283.9">9.0.6</text>
<text x="386" y="283.9">Id:</text>
<text x="390.1" y="283.9">1/1</text>
</g>
<g font-size="1.8" fill="#840000">
<text x="35" y="11.9">1</text>
<text x="85" y="11.9">2</text>
<text x="135" y="11.9">3</text>
<text x="185" y="11.9">4</text>
<text x="235" y="11.9">5</text>
<text x="285" y="11.9">6</text>
<text x="335" y="11.9">7</text>
<text x="385" y="11.9">8</text>
<text x="10.3" y="35.9">A</text>
<text x="408.3" y="35.9">A</text>
<text x="58.3" y="41.5">+3V3</text>
<text x="10.3" y="85.9">B</text>
<text x="408.2" y="85.9">B</text>
<text x="150.4" y="101.2">GND</text>
<text x="142.7" y="107.5">GND</text>
<text x="142.7" y="105">GND</text>
<text x="158" y="116.4">GND</text>
<text x="158" y="124.1">GND</text>
<text x="10.3" y="135.9">C</text>
<text x="408.2" y="135.9">C</text>
<text x="10.3" y="185.9">D</text>
<text x="46.6" y="184.5" transform="rotate(-90 46.6 184.5)">HOST_5V</text>
<text x="109.7" y="181.2">GND</text>
<text x="408.2" y="185.9">D</text>
<text x="109.7" y="206.6">GND</text>
<text x="253" y="221.8">BAT54S</text>
<text x="10.3" y="235.9">E</text>
<text x="408.3" y="235.9">E</text>
<text x="10.3" y="285.9">F</text>
<text x="35" y="286.9">1</text>
<text x="135" y="286.9">3</text>
<text x="185" y="286.9">4</text>
<text x="235" y="286.9">5</text>
<text x="285" y="286.9">6</text>
<text x="335" y="286.9">7</text>
<text x="385" y="286.9">8</text>
<text x="408.3" y="285.9">F</text>
</g>
<g font-size="1.8" fill="#006464">
<text x="43.7" y="41.5">+5V</text>
<text x="74.2" y="41.5">GND</text>
<text x="40.9" y="44">PWR_FLAG</text>
<text x="56.1" y="44">PWR_FLAG</text>
<text x="71.4" y="44">PWR_FLAG</text>
<text x="86.6" y="44">PWR_FLAG</text>
<text x="150.4" y="83.4">+5V</text>
<text x="151.1" y="84.7">C2</text>
<text x="149.7" y="94.8">0.1uF</text>
<text x="144.7" y="96.1">+3V3</text>
<text x="146" y="97.4">C1</text>
<text x="153.4" y="99.9">A0</text>
<text x="158.6" y="97.4">U1</text>
<text x="162.8" y="99.9">VCC</text>
<text x="208.8" y="96.1">+5V</text>
<text x="209.5" y="97.4">R7</text>
<text x="221.5" y="96.1">+5V</text>
<text x="222.2" y="97.4">R8</text>
<text x="240" y="97.4">R9</text>
<text x="252.7" y="97.4">C3</text>
<text x="264.8" y="97.4">R10</text>
<text x="278.1" y="97.4">C6</text>
<text x="290.8" y="97.4">R6</text>
<text x="142.7" y="102.5">GND</text>
<text x="144.6" y="107.5">0.1uF</text>
<text x="145.8" y="105.9">TAPE_EMU_OUT</text>
<text x="153.4" y="102.5">A1</text>
<text x="153.4" y="105">A2</text>
<text x="153.4" y="107.5">GND24C02 SDA</text>
<text x="160.9" y="106.2" transform="rotate(-90 160.9 106.2)">+5V</text>
<text x="163.7" y="102.5">WP</text>
<text x="168.2" y="106.4">51A</text>
<text x="168.7" y="102.5">VCC+3V3</text>
<text x="173.2" y="105">GND</text>
<text x="184.4" y="106.3">1Y</text>
<text x="208.7" y="107.5">4.7k</text>
<text x="221.4" y="107.5">4.7k</text>
<text x="240.1" y="107.5">1k</text>
<text x="251.3" y="107.5">4.7uF</text>
<text x="264.9" y="107.5">10k</text>
<text x="276.7" y="107.5">4.7uF</text>
<text x="290" y="107.5">2.2k</text>
<text x="44.5" y="110.1">J5</text>
<text x="100.4" y="110.1">J1</text>
<text x="142.7" y="110.1">GND</text>
<text x="145.3" y="113.9">GND</text>
<text x="168.7" y="113.9">3A</text>
<text x="168.7" y="110.1">2A</text>
<text x="176.4" y="110.1">U2</text>
<text x="184.4" y="110.1">2Y</text>
<text x="184.4" y="113.9">3Y</text>
<text x="264.7" y="113.9">GND</text>
<text x="41.8" y="119.1">6</text>
<text x="97.1" y="119.1">23</text>
<text x="106" y="119.1">24</text>
<text x="168.7" y="117.7">4A</text>
<text x="184.4" y="117.7">4Y</text>
<text x="36.4" y="120.2">Breakout_Sharp_MZ</text>
<text x="41.8" y="121.7">7</text>
<text x="92.1" y="120.2">Cartridge_Bus_2x20</text>
<text x="97.1" y="121.7">25</text>
<text x="106" y="121.7">26</text>
<text x="158" y="120.2">GND</text>
<text x="168.7" y="121.5">5A</text>
<text x="168.7" y="125.3">6A</text>
<text x="173.5" y="120.2">74HCT06</text>
<text x="184.4" y="121.5">5Y</text>
<text x="184.4" y="125.3">6Y</text>
<text x="158" y="127.9">GND</text>
<text x="182.9" y="129.1">GND</text>
<text x="196.4" y="132.8" transform="rotate(-90 196.4 132.8)">GND</text>
<text x="43.9" y="155.8">JP1</text>
<text x="151.1" y="155.8">R1</text>
<text x="163.8" y="155.8">R2</text>
<text x="179" y="155.8">D1+3V3</text>
<text x="213.9" y="154.5">+5V</text>
<text x="214.6" y="155.8">R3</text>
<text x="227.3" y="155.8">R4</text>
<text x="240" y="155.8">R5</text>
<text x="255.2" y="155.8">D2+3V3</text>
<text x="182.2" y="157.2">2</text>
<text x="258.4" y="157.2">2</text>
<text x="33.5" y="166">GND</text>
<text x="39.8" y="166">FORCE_PLAY</text>
<text x="176.8" y="166">BAT54S</text>
<text x="214.1" y="166">10k</text>
<text x="226.5" y="166">2.2k</text>
<text x="253" y="166">BAT54S</text>
<text x="46.6" y="171.5" transform="rotate(-90 46.6 171.5)">D5</text>
<text x="174.5" y="168.5">GND</text>
<text x="250.7" y="168.5">GND</text>
<text x="100.4" y="176.1">J2</text>
<text x="163.2" y="178.7">R11</text>
<text x="176.5" y="178.7">C5</text>
<text x="188.6" y="178.7">R12</text>
<text x="43.8" y="183.7">R17</text>
<text x="109.7" y="183.7">GND</text>
<text x="234.8" y="183.7">Q1</text>
<text x="90.2" y="186.3">SHARP_EX_READ_3.5mm</text>
<text x="149.7" y="188.8">4.7uF</text>
<text x="163.9" y="188.8">1k</text>
<text x="175.4" y="188.8">10nF</text>
<text x="188.7" y="188.8">10k</text>
<text x="44.5" y="193.9">1k</text>
<text x="214" y="193.9">100</text>
<text x="226.2" y="193.9">100k</text>
<text x="238.5" y="192.5" transform="rotate(-90 238.5 192.5)">2</text>
<text x="43.7" y="200.3">GND</text>
<text x="100.4" y="201.5">J3</text>
<text x="109.7" y="209.1">GND</text>
<text x="89.9" y="211.7">SHARP_EX_WRITE_3.5mm</text>
<text x="214" y="211.7">R15</text>
<text x="226.7" y="211.7">R16</text>
<text x="234.8" y="211.7">Q2</text>
<text x="255.2" y="211.7">D4 +5V</text>
<text x="214" y="221.8">100</text>
<text x="226.2" y="221.8">100k</text>
<text x="232.4" y="221.8">2N7002</text>
<text x="238.5" y="220.4" transform="rotate(-90 238.5 220.4)">2</text>
<text x="250.7" y="224.4">GND</text>
<text x="226.6" y="228.2">GND</text>
<text x="236.7" y="229.5">GND</text>
<text x="100.4" y="237.1">J4</text>
<text x="93.8" y="247.2">SHARP_CMT_P12</text>
<text x="97.7" y="246.1">7</text>
<text x="100.3" y="275.2">D3</text>
<text x="96.3" y="277.7">I/O1</text>
<text x="102.3" y="277.7">I/O1</text>
<text x="85" y="286.9">2</text>
<text x="94.6" y="285.3">USBLC6-2SC6</text>
<text x="96.3" y="282.8">GND</text>
<text x="96.3" y="285.3">I/O2</text>
<text x="101.8" y="282.8">VBUS</text>
<text x="102.3" y="285.3">I/O2</text>
<text x="108.5" y="284.2">4</text>
</g>
<g font-size="1.8" fill="#0f0f0f">
<text x="92" y="38.1" transform="rotate(-90 92 38.1)">AGND</text>
<text x="83.6" y="94.5">+3V3</text>
<text x="84.8" y="92">+5V</text>
<text x="116.8" y="92">+5V</text>
<text x="116.8" y="94.5">+3V3</text>
<text x="241.8" y="92.7" transform="rotate(-90 241.8 92.7)">READ_BUF_OUT</text>
<text x="254.5" y="92.7" transform="rotate(-90 254.5 92.7)">READ_MID</text>
<text x="267.2" y="92.7" transform="rotate(-90 267.2 92.7)">SHARP_READ</text>
<text x="279.9" y="92.7" transform="rotate(-90 279.9 92.7)">AUDIO_DAC_L</text>
<text x="292.6" y="92.7" transform="rotate(-90 292.6 92.7)">DAC_MID</text>
<text x="83.7" y="99.6">AGND</text>
<text x="116.8" y="99.6">AUDIO_RAW_L</text>
<text x="116.8" y="97">GND</text>
<text x="28.9" y="107.2">GND</text>
<text x="83.7" y="102.1">AGND</text>
<text x="83.7" y="104.7">AGND</text>
<text x="83.7" y="107.2">AGND</text>
<text x="116.8" y="104.7">AUDIO_DAC_L</text>
<text x="175.3" y="104.7">I2C_SCL</text>
<text x="175.3" y="107.2">I2C_SDA</text>
<text x="179.4" y="105.9">U2_1Y1Y</text>
<text x="20.9" y="112.3">SHARP_READ</text>
<text x="28.9" y="109.7">+5V</text>
<text x="76.7" y="112.3">TAPE_REC_IN</text>
<text x="84.8" y="109.7">GND</text>
<text x="116.8" y="109.7">TAPE_EMU_OUT</text>
<text x="116.8" y="112.3">MOTOR_SENSE</text>
<text x="154" y="109.7">U2_1Y</text>
<text x="168.7" y="110.1">2A READ_BUF_OUT</text>
<text x="18.8" y="114.8">READ_BUF_OUT</text>
<text x="19.3" y="119.9">SHARP_MOTOR</text>
<text x="20.2" y="117.4">SHARP_WRITE</text>
<text x="76.8" y="114.8">MOTOR_CTRL</text>
<text x="84.8" y="119.9">GND</text>
<text x="116.8" y="114.8">TAPE_SENSE</text>
<text x="116.8" y="119.9">I2C_SCL</text>
<text x="211.3" y="116.5" transform="rotate(-90 211.3 116.5)">U2_1Y</text>
<text x="241.8" y="119.8" transform="rotate(-90 241.8 119.8)">READ_MID</text>
<text x="279.9" y="118.6" transform="rotate(-90 279.9 118.6)">DAC_MID</text>
<text x="19.6" y="122.4">SHARP_SENSE</text>
<text x="27.7" y="125">+3V3</text>
<text x="81.1" y="122.4">I2C_SDA</text>
<text x="116.8" y="122.4">GND</text>
<text x="224" y="124.7" transform="rotate(-90 224 124.7)">READ_BUF_OUT</text>
<text x="254.5" y="122.6" transform="rotate(-90 254.5 122.6)">SHARP_READ</text>
<text x="292.6" y="122.6" transform="rotate(-90 292.6 122.6)">SHARP_READ</text>
<text x="116.8" y="140.2">GND</text>
<text x="152.9" y="151.1" transform="rotate(-90 152.9 151.1)">SHARP_WRITE</text>
<text x="165.6" y="151.1" transform="rotate(-90 165.6 151.1)">TAPE_REC_IN</text>
<text x="229.1" y="151.1" transform="rotate(-90 229.1 151.1)">SHARP_MOTOR</text>
<text x="241.8" y="151.1" transform="rotate(-90 241.8 151.1)">MOTOR_SENSE</text>
<text x="22.2" y="160.5">SHARP_SENSE</text>
<text x="46.2" y="166.4" transform="rotate(-90 46.2 166.4)">+5V_HOST</text>
<text x="150.3" y="166">2.2k</text>
<text x="163" y="166">3.3k</text>
<text x="189.2" y="163.1">TAPE_REC_IN</text>
<text x="239.2" y="166">3.3k</text>
<text x="265.4" y="163.1">MOTOR_SENSE</text>
<text x="152.9" y="174" transform="rotate(-90 152.9 174)">SHARP_WRITE</text>
<text x="163.1" y="172.3">GND</text>
<text x="165.6" y="174" transform="rotate(-90 165.6 174)">AUD_MID</text>
<text x="178.3" y="174" transform="rotate(-90 178.3 174)">AUDIO_RAW_L</text>
<text x="191" y="174" transform="rotate(-90 191 174)">AUDIO_RAW_L</text>
<text x="239.3" y="172.3">GND</text>
<text x="151.1" y="178.7">C4</text>
<text x="216.4" y="179.1" transform="rotate(-90 216.4 179.1)">MOTOR_CTRL</text>
<text x="229.1" y="179.1" transform="rotate(-90 229.1 179.1)">Q1_GATE</text>
<text x="239.3" y="177.8" transform="rotate(-90 239.3 177.8)">SHARP_MOTOR</text>
<text x="111.8" y="183.4">SHARP_READ</text>
<text x="152.9" y="181.1" transform="rotate(-90 152.9 181.1)">TAPE_REC_IN</text>
<text x="214" y="183.7">R13</text>
<text x="216.4" y="182.6" transform="rotate(-90 216.4 182.6)">SHARP_MOTOR</text>
<text x="226.7" y="183.7">R14</text>
<text x="229.1" y="182.5" transform="rotate(-90 229.1 182.5)">MOTOR_SENSE</text>
<text x="220.4" y="188.5">Q1_GATE</text>
<text x="178.3" y="196.9" transform="rotate(-90 178.3 196.9)">AGND</text>
<text x="191" y="196.9" transform="rotate(-90 191 196.9)">AGND</text>
<text x="232.4" y="193.9">2N7002</text>
<text x="152.9" y="200" transform="rotate(-90 152.9 200)">AUD_MID</text>
<text x="226.6" y="200.3">GND</text>
<text x="236.7" y="201.5">GND</text>
<text x="111.8" y="208.8">SHARP_WRITE</text>
<text x="165.6" y="204.4" transform="rotate(-90 165.6 204.4)">AUDIO_RAW_L</text>
<text x="216.4" y="207" transform="rotate(-90 216.4 207)">TAPE_SENSE</text>
<text x="216.4" y="205" transform="rotate(-90 216.4 205)">Q1_GATE</text>
<text x="229.1" y="207" transform="rotate(-90 229.1 207)">Q2_GATE</text>
<text x="239.3" y="205.7" transform="rotate(-90 239.3 205.7)">SHARP_SENSE</text>
<text x="220.4" y="216.4">Q2_GATE</text>
<text x="265.4" y="219">SHARP_SENSE</text>
<text x="104.1" y="231.7">SHARP_WRITE</text>
<text x="216.4" y="233" transform="rotate(-90 216.4 233)">Q2_GATE</text>
<text x="104.1" y="234.2">SHARP_READ</text>
<text x="104.1" y="236.7">GND</text>
<text x="104.1" y="239.3">SHARP_MOTOR</text>
<text x="104.1" y="241.8">SHARP_SENSE</text>
<text x="104.1" y="244.4">+5V_HOST</text>
<text x="104.1" y="252">GND</text>
<text x="104.1" y="246.9">SHARP_WRITE</text>
<text x="104.1" y="249.4">READ_BUF_OUT</text>
<text x="75.5" y="277.4">SHARP_READ</text>
<text x="115.6" y="277.4">SHARP_SENSE</text>
<text x="74.8" y="285">SHARP_WRITE</text>
<text x="85.6" y="285.3">GND</text>
<text x="113.5" y="285.3">+5V</text>
<text x="115.6" y="285">SHARP_MOTOR</text>
</g>
<g font-size="1.8" fill="#a90000">
<text x="97.7" y="91.2">1</text>
<text x="97.7" y="93.7">3</text>
<text x="106.6" y="91.2">2</text>
<text x="106.6" y="93.7">4</text>
<text x="97.7" y="96.3">5</text>
<text x="97.7" y="98.8">7</text>
<text x="97.7" y="101.3">9</text>
<text x="106" y="101.3">10</text>
<text x="106.6" y="96.3">6</text>
<text x="106.6" y="98.8">8</text>
<text x="150.4" y="98.8">1</text>
<text x="150.4" y="101.3">2</text>
<text x="165.1" y="101.3">14</text>
<text x="168.2" y="98.8">8</text>
<text x="168.2" y="101.3">7</text>
<text x="41.8" y="106.4">1</text>
<text x="97.1" y="103.9">11</text>
<text x="97.1" y="106.4">13</text>
<text x="106" y="103.9">12</text>
<text x="106" y="106.4">14</text>
<text x="150.4" y="103.9">3</text>
<text x="150.4" y="106.4">4</text>
<text x="162.9" y="105">SCL1</text>
<text x="168.2" y="103.9">6</text>
<text x="188.5" y="105.2">2</text>
<text x="41.8" y="109">2</text>
<text x="41.8" y="111.5">3</text>
<text x="97.1" y="109">15</text>
<text x="97.1" y="111.5">17</text>
<text x="106" y="109">16</text>
<text x="106" y="111.5">18</text>
<text x="165.7" y="109">3</text>
<text x="165.7" y="112.8">5</text>
<text x="188.5" y="109">4</text>
<text x="188.5" y="112.8">6</text>
<text x="41.8" y="114">4</text>
<text x="41.8" y="116.6">5</text>
<text x="97.1" y="114">19</text>
<text x="97.1" y="116.6">21</text>
<text x="106" y="114">20</text>
<text x="106" y="116.6">22</text>
<text x="165.7" y="116.6">9</text>
<text x="188.5" y="116.6">8</text>
<text x="41.8" y="124.2">8</text>
<text x="97.1" y="124.2">27</text>
<text x="106" y="124.2">28</text>
<text x="165.1" y="120.4">11</text>
<text x="165.1" y="124.2">13</text>
<text x="187.9" y="120.4">10</text>
<text x="187.9" y="124.2">12</text>
<text x="97.1" y="126.7">29</text>
<text x="97.1" y="129.3">31</text>
<text x="97.1" y="131.8">33</text>
<text x="106" y="126.7">30</text>
<text x="106" y="129.3">32</text>
<text x="106" y="131.8">34</text>
<text x="188.5" y="128">7</text>
<text x="97.1" y="134.4">35</text>
<text x="97.1" y="136.9">37</text>
<text x="106" y="134.4">36</text>
<text x="106" y="136.9">38</text>
<text x="97.1" y="139.4">39</text>
<text x="106" y="139.4">40</text>
<text x="41.8" y="159.8">1</text>
<text x="177.1" y="159.8">1</text>
<text x="253.3" y="159.8">1</text>
<text x="41.8" y="162.3">2</text>
<text x="182.2" y="162.3">3</text>
<text x="258.4" y="162.3">3</text>
<text x="104.7" y="177.5">S</text>
<text x="104.7" y="180.1">R</text>
<text x="104.8" y="182.6">T</text>
<text x="238.5" y="184.9" transform="rotate(-90 238.5 184.9)">3</text>
<text x="234.6" y="187.7">1</text>
<text x="104.7" y="202.9">S</text>
<text x="104.7" y="205.5">R</text>
<text x="104.8" y="208">T</text>
<text x="234.6" y="215.6">1</text>
<text x="238.5" y="212.8" transform="rotate(-90 238.5 212.8)">3</text>
<text x="253.3" y="215.6">1</text>
<text x="258.4" y="213.1">2</text>
<text x="258.4" y="218.2">3</text>
<text x="97.7" y="230.9">1</text>
<text x="97.7" y="233.4">2</text>
<text x="97.7" y="236">3</text>
<text x="97.7" y="238.5">4</text>
<text x="97.7" y="241">5</text>
<text x="97.7" y="243.6">6</text>
<text x="97.7" y="248.7">8</text>
<text x="97.7" y="251.2">9</text>
<text x="93.3" y="276.6">1</text>
<text x="93.3" y="281.7">2</text>
<text x="108.5" y="276.6">6</text>
<text x="108.5" y="281.7">5</text>
<text x="93.3" y="284.2">3</text>
</g>
</svg>
